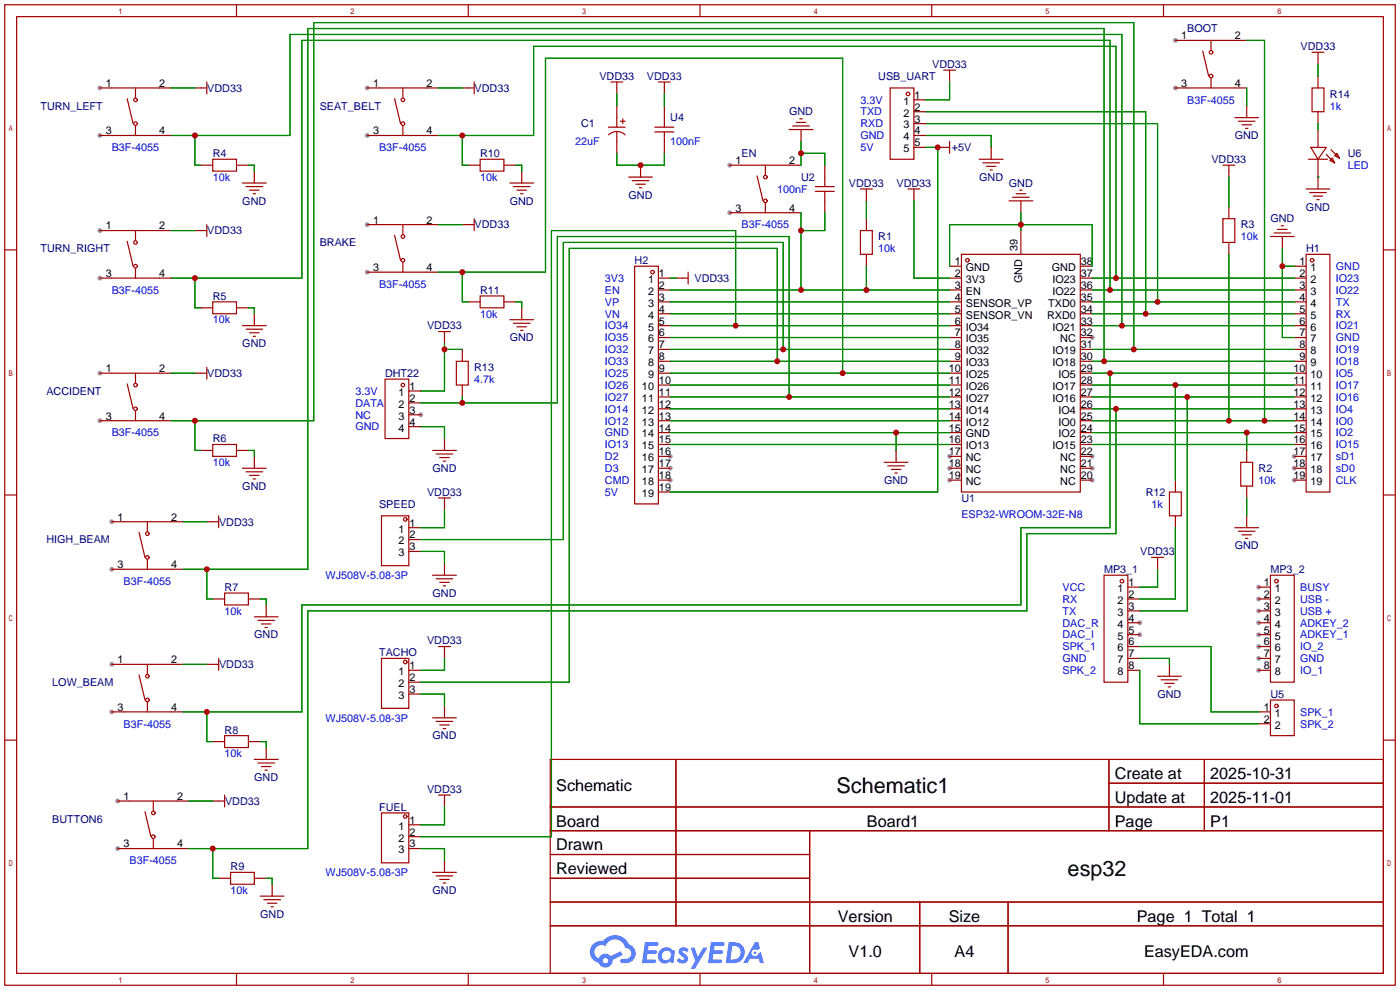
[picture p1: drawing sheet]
<svg xmlns="http://www.w3.org/2000/svg" width="299mm" height="212mm" viewBox="0 0 299 212" stroke-linecap="round" stroke-linejoin="round" font-family="sans-serif">
<g fill="#999">
<circle cx="233.4" cy="72.1" r=".51"/>
<circle cx="233.4" cy="97.5" r=".51"/>
<circle cx="233.4" cy="100.1" r=".51"/>
<circle cx="233.4" cy="102.6" r=".51"/>
<circle cx="202.9" cy="102.6" r=".51"/>
<circle cx="202.9" cy="100.1" r=".51"/>
<circle cx="202.9" cy="97.5" r=".51"/>
<circle cx="276.6" cy="97.5" r=".51"/>
<circle cx="276.6" cy="100.1" r=".51"/>
<circle cx="276.6" cy="102.6" r=".51"/>
<circle cx="143.3" cy="97.5" r=".51"/>
<circle cx="143.3" cy="100.1" r=".51"/>
<circle cx="143.3" cy="102.6" r=".51"/>
<circle cx="156" cy="45.5" r=".51"/>
<circle cx="156" cy="35.3" r=".51"/>
<circle cx="251.2" cy="18.8" r=".51"/>
<circle cx="251.2" cy="8.6" r=".51"/>
<circle cx="21.3" cy="29" r=".51"/>
<circle cx="21.3" cy="18.8" r=".51"/>
<circle cx="21.3" cy="59.4" r=".51"/>
<circle cx="21.3" cy="49.3" r=".51"/>
<circle cx="21.3" cy="89.9" r=".51"/>
<circle cx="21.3" cy="79.8" r=".51"/>
<circle cx="23.9" cy="121.7" r=".51"/>
<circle cx="23.9" cy="111.5" r=".51"/>
<circle cx="23.9" cy="152.1" r=".51"/>
<circle cx="23.9" cy="142" r=".51"/>
<circle cx="25.1" cy="181.4" r=".51"/>
<circle cx="25.1" cy="171.2" r=".51"/>
<circle cx="78.5" cy="29" r=".51"/>
<circle cx="78.5" cy="18.8" r=".51"/>
<circle cx="78.5" cy="58.2" r=".51"/>
<circle cx="78.5" cy="48" r=".51"/>
<circle cx="243.6" cy="133.1" r=".51"/>
<circle cx="243.6" cy="135.6" r=".51"/>
<circle cx="269" cy="125.5" r=".51"/>
<circle cx="269" cy="128" r=".51"/>
<circle cx="269" cy="130.6" r=".51"/>
<circle cx="269" cy="133.1" r=".51"/>
<circle cx="269" cy="135.6" r=".51"/>
<circle cx="269" cy="138.2" r=".51"/>
<circle cx="269" cy="140.7" r=".51"/>
<circle cx="269" cy="143.3" r=".51"/>
<circle cx="89.9" cy="88.6" r=".51"/>
</g>
<g fill="none" stroke="#a10000" stroke-width=".25">
<path d="M1 1h297.2v209.6h-297.2zM3.6 3.6h292.1v204.4h-292.1zM50.5 1v2.6M100.1 1v2.6M149.6 1v2.6M199.1 1v2.6M248.7 1v2.6M1 53.4h2.6M295.7 53.4h2.5M1 105.8h2.6M295.7 105.8h2.5M1 158.2h2.6"/>
<path d="M295.7 158.2h2.5M117.6 162.3h178.1v45.7h-178.1zM117.6 172.5h178.1M117.6 177.5h178.1M144.5 162.3v35.6M173 177.5v30.5M237 162.3v15.2M237 167.4h58.7M257.4 162.3v15.2M117.6 182.6h55.4M117.6 192.8h178.1M117.6 187.7h55.4"/>
<path d="M117.6 197.9h178.1M196.6 192.8v15.2M215.4 192.8v15.2M50.5 208v2.6M100.1 208v2.6M149.6 208v2.6M199.1 208v2.6M248.7 208v2.6"/>
</g>
<g fill="#5487ff">
<path d="M145.3 202.7a1.3 1.3 0 0 1 1.9 .3l-.4 .6a.54 .54 0 0 0-.9-.2l.1 .2a1.34 1.34 0 0 1 .9 1.8 1.47 1.47 0 0 1-2.3-.1l.5-.6 .8 .5a.31 .31 0 0 0 .4-.3 .31 .31 0 0 0-.3-.4 1.12 1.12 0 0 1-.7-1.8z"/>
<path d="M147.6 202.5h.9l.6 2 1.2-2h.9l-2.7 4.6h-.9l1-1.7z"/>
<path d="M137.8 201.4h1.7a1.31 1.31 0 0 1 1.2 .2 .4 .4 0 0 1-.3 .5l-1.8 .1-.1 .9h1.6a.4 .4 0 0 1 .4 .4 .4 .4 0 0 1-.5 .4h-1.6l-.2 1.2h1.4a.46 .46 0 0 1 .5 0 .46 .46 0 0 1 .1 .5l-.4 .2h-2.6z"/>
<path d="M151.9 201.4h1.7a1.32 1.32 0 0 1 1.2 .2 .39 .39 0 0 1-.3 .5l-1.8 .1-.1 .9h1.6a.4 .4 0 0 1 .4 .4 .4 .4 0 0 1-.4 .4h-1.7l-.2 1.2h1.4a.46 .46 0 0 1 .5 0 .46 .46 0 0 1 .1 .5l-.4 .2h-2.6z"/>
<path d="M161.3 201.4h.8l.3 1.3-.6 .4a.75 .75 0 0 0-1.1 .3 .75 .75 0 0 0 .5 1 .75 .75 0 0 0 .9-.7l.5-.2 .6 2.3h-.8l-.3-.9h-1.8l-.5 .9h-1z"/>
<path d="M155.7 201.4l-.6 4.4h1.5a2.27 2.27 0 0 0 2.6-2.2 2.27 2.27 0 0 0-2.7-2.2zM156.5 202.1a1.5 1.5 0 0 1 1.8 1.6 1.5 1.5 0 0 1-1.9 1.4h-.3z"/>
<path d="M141.2 203a1.6 1.6 0 0 0-.3 2.3 1.6 1.6 0 0 0 2.3 .2l.7 .3 .3-2.4-.1-.3-.5-.1a1.58 1.58 0 0 0-2.4 0zM141.8 203.5a.98 .98 0 0 1 1.6 .4 .98 .98 0 0 1-1.1 1.3 .94 .94 0 0 1-.9-.7 .94 .94 0 0 1 .4-1z"/>
<path d="M126.8 201.8a2.37 2.37 0 0 0 1.1 4 1.54 1.54 0 0 0 1.8 1 1.54 1.54 0 0 0 1.2-1.6l2.2-1.1-.5-.8-2 1a1.57 1.57 0 0 0-2.7 .5 1.5 1.5 0 0 1-.7-2.1 1.5 1.5 0 0 1 2.2-.5 2.23 2.23 0 0 1 2.3-1.4 2.23 2.23 0 0 1 2 1.8 1.16 1.16 0 0 1 1.2 1.1 1.16 1.16 0 0 1-1.1 1.2h-.7a.47 .47 0 0 0-.5 .4 .47 .47 0 0 0 .4 .5 2.17 2.17 0 0 0 2.5-.9 2.17 2.17 0 0 0-.3-2.7l-.8-.4a3.2 3.2 0 0 0-5.5-.7l-1.1 .1zM128.8 205.3a.6 .6 0 0 1 1.2 0 .6 .6 0 0 1-1.2 0z"/>
<circle cx="161.4" cy="203.6" r=".28"/>
</g>
<g fill="none" stroke="#a10000" stroke-width=".25">
<path d="M21.3 18.8h15.3M29 18.8v2M41.7 18.8h2.5M44.2 17.5v2.6M78.5 18.8h15.2M86.1 18.8v2M98.8 18.8h2.5M101.3 17.5v2.6M130.6 17.5h2.5M131.8 17.5v2.6M140.7 17.5h2.6M142 17.5v2.6"/>
<path d="M190.2 18.8h5.1v15.2h-5.1zM201.7 15h2.5M202.9 15v2.5M251.2 18.8h15.2M251.2 8.6h15.2M257 10.9l1.3 5.4M258.8 8.6v2.1M258.8 16.8v2M280.4 18.8h2.6v5.1h-2.6zM280.4 11.2h2.6M281.7 11.2v2.5M281.7 16.3v2.5"/>
<path d="M21.3 29h15.3M27.2 21.1l1.2 5.3M29 26.9v2.1M42.9 35.3h2.6M45.5 34h5v2.6h-5zM50.5 35.3h2.6M51.8 39.1h5.1M52.6 39.9h3.5M54.4 36.6v2.5M78.5 29h15.2M84.3 21.1l1.3 5.3M86.1 26.9v2.1"/>
<path d="M100.1 35.3h2.5M102.6 34h5.1v2.6h-5.1zM107.7 35.3h2.5M109 39.1h5M109.7 39.9h3.6M111.5 36.6v2.5M130 27.2h3.6M130.1 28.8a2.54 2.54 0 0 1 3.5 0M131.8 22.6v4.6M131.8 28.2v4.6M132.6 25.9h1M133.1 25.4v1"/>
<path d="M134.4 37.8h5M135.1 38.6h3.6M135.9 39.4h2M136.9 35.3v2.5M140 28.2h4M140 27.2h4M142 22.6v4.6M142 28.2v4.6M156 35.3h15.2M161.8 37.6l1.3 5.3M163.6 35.3v2M168.7 27.7h5"/>
<path d="M169.4 26.9h3.6M170.2 26.2h2M170.9 25.4h.5M171.2 27.7v2.5M174.2 39.9h4.1M176.3 35.3v4.6M195.3 31.5h2.6M195.3 21.3h2.6M195.3 23.9h2.6M195.3 26.4h2.6M195.3 29h2.6M200.4 31.5h2.5"/>
<path d="M202.9 30.2v2.6M209.3 34h5.1M210.1 34.8h3.5M210.8 35.6h2.1M211.6 36.3h.5M211.8 31.5v2.5M261.4 35.3h2.5M262.6 35.3v2.5M263.9 25.1h5.1M264.7 25.9h3.5M265.4 26.7h2.1M266.2 27.4h.5"/>
<path d="M266.4 22.6v2.5M279.7 34h4M280.2 31.5h3.3l-1.8 2.5zM281.7 23.9v2.5M281.7 27.7v3.8M281.7 34v6.4M283.5 33l1.7 1.8M284.2 34.3l.5-.5 .5 1zM284.5 32l1.8 1.8M285.2 33.3l.6-.5 .5 1zM21.3 59.4h15.3M21.3 49.3h15.3"/>
<path d="M27.2 51.6l1.2 5.3M29 49.3v2M29 57.4v2M41.7 49.3h2.5M44.2 48v2.5M53.3 40.6h2.1M54.1 41.4h.5M78.5 58.2h15.2M78.5 48h15.2M84.3 50.3l1.3 5.3M86.1 48v2M86.1 56.1v2.1"/>
<path d="M98.8 48h2.5M101.3 46.7v2.6M110.5 40.6h2M111.3 41.4h.5M135.6 56.9h5.1v50.8h-5.1zM136.7 40.1h.5M140.7 59.4h2.6M144.5 59.4h2.6M147.1 58.2v2.5M156 45.5h15.2M163.6 43.4v2.1M174.2 40.9h4.1"/>
<path d="M176.3 40.9v4.6M183.9 49.3h2.5v5.1h-2.5zM183.9 40.4h2.5M185.2 40.4v2.5M185.2 46.7v2.6M185.2 54.4v2.5M194.1 40.4h2.5M195.3 40.4v2.5M202.9 56.9h2.6M202.9 59.4h2.6M205.5 54.4h25.4v50.8h-25.4zM215.6 42.9h5.1"/>
<path d="M216.4 42.2h3.6M217.2 41.4h2M217.9 40.6h.5M218.2 42.9v2.6M218.2 49.3v5.1M230.9 56.9h2.5M230.9 59.4h2.5M261.4 46.7h2.5v5.1h-2.5zM262.6 44.2v2.5M262.6 51.8v2.6M271.5 50.5h5.1M272.3 49.8h3.5"/>
<path d="M273 49h2.1M273.8 48.3h.5M274.1 50.5v2.6M276.6 56.9h2.5M276.6 59.4h2.5M279.1 54.4h5.1v50.8h-5.1zM279.1 40.4h5.1M279.9 41.1h3.6M280.7 41.9h2M281.4 42.7h.5M21.3 79.8h15.3M29 79.8v2"/>
<path d="M41.7 79.8h2.5M42.9 65.8h2.6M44.2 78.5v2.5M45.5 64.5h5v2.6h-5zM50.5 65.8h2.6M51.8 69.6h5.1M52.6 70.4h3.5M53.3 71.1h2.1M54.1 71.9h.5M54.4 67.1v2.5M93.7 70.9h2.6M95 70.9v2.5"/>
<path d="M97.5 77.2h2.6v5.1h-2.6zM98.8 74.7v2.5M100.1 64.5h2.5M102.6 63.2h5.1v2.6h-5.1zM107.7 64.5h2.5M109 68.3h5M109.7 69.1h3.6M110.5 69.8h2M111.3 70.6h.5M111.5 65.8v2.5M140.7 62h2.6M140.7 64.5h2.6"/>
<path d="M140.7 67.1h2.6M140.7 69.6h2.6M140.7 72.1h2.6M140.7 74.7h2.6M140.7 77.2h2.6M140.7 79.8h2.6M202.9 62h2.6M202.9 64.5h2.6M202.9 67.1h2.6M202.9 69.6h2.6M202.9 72.1h2.6M202.9 74.7h2.6"/>
<path d="M202.9 77.2h2.6M202.9 79.8h2.6M230.9 62h2.5M230.9 64.5h2.5M230.9 67.1h2.5M230.9 69.6h2.5M230.9 72.1h2.5M230.9 74.7h2.5M230.9 77.2h2.5M230.9 79.8h2.5M276.6 62h2.5M276.6 64.5h2.5"/>
<path d="M276.6 67.1h2.5M276.6 69.6h2.5M276.6 72.1h2.5M276.6 74.7h2.5M276.6 77.2h2.5M276.6 79.8h2.5M21.3 89.9h15.3M27.2 82l1.2 5.4M29 87.9v2M42.9 96.3h2.6M45.5 95h5v2.5h-5zM50.5 96.3h2.6"/>
<path d="M54.4 97.5v2.6M82.3 81h5.1v12.7h-5.1zM87.4 83.6h2.5M87.4 86.1h2.5M87.4 88.6h2.5M87.4 91.2h2.5M92.5 96.3h5M93.2 97h3.6M94 97.8h2M94.7 98.6h.5M95 93.7v2.6M98.8 82.3v2.5"/>
<path d="M140.7 82.3h2.6M140.7 84.8h2.6M140.7 87.4h2.6M140.7 89.9h2.6M140.7 92.5h2.6M140.7 95h2.6M140.7 97.5h2.6M189 98.8h5.1M189.7 99.6h3.6M191.5 96.3v2.5M202.9 82.3h2.6M202.9 84.8h2.6"/>
<path d="M202.9 87.4h2.6M202.9 89.9h2.6M202.9 92.5h2.6M202.9 95h2.6M202.9 97.5h2.6M230.9 82.3h2.5M230.9 84.8h2.5M230.9 87.4h2.5M230.9 89.9h2.5M230.9 92.5h2.5M230.9 95h2.5M230.9 97.5h2.5"/>
<path d="M265.2 98.8h2.5v5.1h-2.5zM266.4 96.3v2.5M276.6 82.3h2.5M276.6 84.8h2.5M276.6 87.4h2.5M276.6 89.9h2.5M276.6 92.5h2.5M276.6 95h2.5M276.6 97.5h2.5M23.9 111.5h15.2M29.7 113.8l1.3 5.3M31.5 111.5v2"/>
<path d="M31.5 119.6v2.1M44.2 111.5h2.5M46.7 110.2v2.6M51.8 100.1h5.1M52.6 100.8h3.5M53.3 101.6h2.1M54.1 102.4h.5M81.5 110.2h5.9v10.7h-5.9zM87.4 112.8h2.5M87.4 115.3h2.5M87.4 117.9h2.5M93.7 106.4h2.6"/>
<path d="M95 106.4v2.6M140.7 100.1h2.6M140.7 102.6h2.6M140.7 105.2h2.6M190.5 100.3h2M191.3 101.1h.5M202.9 100.1h2.6M202.9 102.6h2.6M230.9 100.1h2.5M230.9 102.6h2.5M246.1 119.1h2.6M247.4 119.1v2.6"/>
<path d="M249.9 105.2h2.6v5h-2.6zM251.2 102.6v2.6M251.2 110.2v2.6M263.9 112.8h5.1M264.7 113.5h3.5M265.4 114.3h2.1M266.2 115.1h.5M266.4 103.9v2.5M266.4 110.2v2.6M276.6 100.1h2.5M276.6 102.6h2.5M23.9 121.7h15.2"/>
<path d="M45.5 128h2.5M48 126.7h5.1v2.6h-5.1zM53.1 128h2.5M54.4 131.8h5M55.1 132.6h3.6M55.9 133.4h2M56.6 134.1h.5M56.9 129.3v2.5M92.5 122.9h5M93.2 123.7h3.6M93.7 138.2h2.6M94 124.5h2"/>
<path d="M94.7 125.2h.5M95 120.4v2.5M95 138.2v2.5M236 122.9h5v22.9h-5zM241 128h2.6M241 138.2h2.6M241 125.5h2.6M241 130.6h2.6M241 133.1h2.6M241 135.6h2.6M269 128h2.5M269 138.2h2.5"/>
<path d="M269 125.5h2.5M269 130.6h2.5M269 133.1h2.5M269 135.6h2.5M271.5 122.9h5.1v22.9h-5.1zM23.9 152.1h15.2M23.9 142h15.2M29.7 144.3l1.3 5.3M31.5 142v2M31.5 150.1v2M44.2 142h2.5M45.5 158.5h2.5"/>
<path d="M46.7 140.7v2.6M48 157.2h5.1v2.6h-5.1zM53.1 158.5h2.5M56.9 159.8v2.5M81.5 140.7h5.9v10.7h-5.9zM87.4 143.3h2.5M87.4 145.8h2.5M87.4 148.3h2.5M92.5 153.4h5M93.2 154.2h3.6M94 154.9h2M94.7 155.7h.5"/>
<path d="M95 150.9v2.5M241 143.3h2.6M241 140.7h2.6M247.4 144.5h5.1M248.2 145.3h3.5M248.9 146.1h2.1M249.7 146.8h.5M249.9 142v2.5M269 152.1h2.5M269 143.3h2.5M269 140.7h2.5M269 154.7h2.5"/>
<path d="M271.5 149.6h5.1v7.6h-5.1zM25.1 171.2h15.3M31 173.5l1.3 5.3M32.8 171.2v2M32.8 179.3v2.1M45.5 171.2h2.5M48 169.9v2.6M54.4 162.3h5M55.1 163.1h3.6M55.9 163.8h2M56.6 164.6h.5M81.5 173.7h5.9v10.7h-5.9z"/>
<path d="M87.4 176.3h2.5M87.4 178.8h2.5M93.7 169.9h2.6M95 169.9v2.6M25.1 181.4h15.3M46.7 187.7h2.6M49.3 186.4h5.1v2.6h-5.1zM54.4 187.7h2.5M55.6 191.5h5.1M56.4 192.3h3.5M57.1 193h2.1M57.9 193.8h.5"/>
<path d="M58.2 189v2.5M87.4 181.4h2.5M92.5 186.4h5M93.2 187.2h3.6M94 188h2M94.7 188.7h.5M95 183.9v2.5"/>
<circle cx="258.8" cy="16.3" r=".38"/>
<circle cx="258.8" cy="11.2" r=".38"/>
<circle cx="29" cy="26.4" r=".38"/>
<circle cx="29" cy="21.3" r=".38"/>
<circle cx="86.1" cy="26.4" r=".38"/>
<circle cx="86.1" cy="21.3" r=".38"/>
<circle cx="163.6" cy="37.8" r=".38"/>
<circle cx="194.1" cy="20.1" r=".38"/>
<circle cx="29" cy="51.8" r=".38"/>
<circle cx="29" cy="56.9" r=".38"/>
<circle cx="86.1" cy="50.5" r=".38"/>
<circle cx="86.1" cy="55.6" r=".38"/>
<circle cx="139.4" cy="58.2" r=".38"/>
<circle cx="163.6" cy="42.9" r=".38"/>
<circle cx="206.8" cy="55.6" r=".38"/>
<circle cx="280.4" cy="55.6" r=".38"/>
<circle cx="29" cy="82.3" r=".38"/>
<circle cx="29" cy="87.4" r=".38"/>
<circle cx="86.1" cy="82.3" r=".38"/>
<circle cx="31.5" cy="114" r=".38"/>
<circle cx="31.5" cy="119.1" r=".38"/>
<circle cx="86.6" cy="111" r=".38"/>
<circle cx="239.8" cy="124.2" r=".38"/>
<circle cx="272.8" cy="124.2" r=".38"/>
<circle cx="31.5" cy="144.5" r=".38"/>
<circle cx="31.5" cy="149.6" r=".38"/>
<circle cx="86.6" cy="141.5" r=".38"/>
<circle cx="272.8" cy="150.9" r=".38"/>
<circle cx="32.8" cy="173.7" r=".38"/>
<circle cx="32.8" cy="178.8" r=".38"/>
<circle cx="86.6" cy="174.5" r=".38"/>
</g>
<g fill="none" stroke="#008700" stroke-width=".25">
<path d="M36.6 18.8h5.1M93.7 18.8h5.1M202.9 17.5v3.8h-5M266.4 18.8v3.8M266.4 8.6h3.9v81.3M281.7 13.7v2.6M36.6 29h25.4v-21.6h177.8v62.2M41.7 29v6.3h1.2M53.1 35.3h1.3v1.3M93.7 29h20.3v-19.1h124.5v49.5M98.8 29v6.3h1.3M110.2 35.3h1.3v1.3"/>
<path d="M131.8 32.8v2.5h10.2v-2.5M131.8 20.1v2.5M142 20.1v2.5M171.2 30.2v5.1M171.2 32.8h5.1v2.5M197.9 29h13.9v2.5M197.9 23.9h47v43.2M197.9 26.4h49.5v38.1M197.9 31.5h2.5v73.7h-57.1M262.6 37.8v6.4M281.7 37.8h.1M281.7 26.4v1.3"/>
<path d="M36.6 59.4h27.9v-50.8h172.7v53.4M36.6 49.3h5.1M41.7 59.4v6.4h1.2M93.7 48h5.1M93.7 58.2h22.9v-45.8h63.5v67.4M98.8 58.2v6.3h1.3M143.3 59.4h1.2M171.2 45.5v16.5M176.3 45.5v3.8h-5.1M185.2 42.9v3.8M185.2 56.9v5.1M195.3 42.9v16.5h7.6"/>
<path d="M202.9 56.9v-8.9h30.5v8.9M218.2 45.5v3.8M233.4 59.4h43.2M262.6 54.4v35.5M274.1 53.1v19h2.5M274.1 56.9h2.5M36.6 79.8h5.1M53.1 65.8h1.3v1.3M95 74.7h3.8M95 73.4v10.2h-5.1M110.2 64.5h1.3v1.3M143.3 64.5h59.6"/>
<path d="M143.3 67.1h59.6M143.3 72.1h59.6M143.3 69.6h59.6M143.3 62h59.6M143.3 74.7h59.6M143.3 79.8h59.6M143.3 77.2h59.6M157.2 69.6v-20.3h-39.3v129.5h-28M166.1 77.2v-24.1h-44.4v92.7h-31.8M167.4 74.7v-22.9h-47v63.5h-30.5M233.4 64.5h43.2M233.4 67.1h43.2"/>
<path d="M233.4 69.6h43.2M233.4 62h43.2M233.4 74.7h43.2M233.4 79.8h43.2M233.4 77.2h43.2M236 77.2v-71.1h-170.2v115.6h-26.7M237.2 79.8v33h-19v16.5h-153.7v22.8h-25.4M242.3 74.7v-69.9h-175.2v85.1h-30.5M41.7 89.9v6.4h1.2M53.1 96.3h1.3v1.2M89.9 91.2h5.1v2.5M98.8 84.8v1.3"/>
<path d="M143.3 82.3h59.6M143.3 87.4h59.6M143.3 89.9h59.6M143.3 92.5h59.6M143.3 95h59.6M143.3 84.8h59.6M168.7 84.8v-34.3h-49.6v35.6h-29.2M191.5 92.5v3.8M233.4 82.3h43.2M233.4 87.4h43.2M233.4 89.9h43.2M233.4 92.5h43.2"/>
<path d="M233.4 95h43.2M233.4 84.8h43.2M238.5 87.4v26.6h-19v16.6h-153.7v50.8h-25.4M251.2 82.3v20.3M253.7 84.8v45.8h-10.1M266.4 92.5v3.8M39.1 111.5h5.1M89.9 117.9h5.1v2.5M95 109v3.8h-5.1M251.2 112.8v15.2h-7.6M266.4 106.4v3.8M44.2 121.7v6.3h1.3"/>
<path d="M55.6 128h1.3v1.3M243.6 138.2h15.2v13.9h10.2M247.4 121.7v3.8h-3.8M39.1 142h5.1M44.2 152.1v6.4h1.3M55.6 158.5h1.3v1.3M89.9 148.3h5.1v2.6M95 140.7v2.6h-5.1M243.6 140.7h6.3v1.3M243.6 143.3v11.4h25.4M40.4 171.2h5.1M95 172.5v3.8h-5.1"/>
<path d="M45.5 181.4v6.3h1.2M56.9 187.7h1.3v1.3M89.9 181.4h5.1v2.5"/>
</g>
<g fill="#c00">
<circle cx="218.2" cy="48" r=".63"/>
<circle cx="191.5" cy="92.5" r=".63"/>
<circle cx="239.8" cy="69.6" r=".63"/>
<circle cx="41.7" cy="29" r=".63"/>
<circle cx="253.7" cy="84.8" r=".63"/>
<circle cx="266.4" cy="92.5" r=".63"/>
<circle cx="274.1" cy="56.9" r=".63"/>
<circle cx="244.9" cy="67.1" r=".63"/>
<circle cx="247.4" cy="64.5" r=".63"/>
<circle cx="171.2" cy="32.8" r=".63"/>
<circle cx="136.9" cy="35.3" r=".63"/>
<circle cx="171.2" cy="49.3" r=".63"/>
<circle cx="171.2" cy="62" r=".63"/>
<circle cx="185.2" cy="62" r=".63"/>
<circle cx="237.2" cy="62" r=".63"/>
<circle cx="41.7" cy="59.4" r=".63"/>
<circle cx="270.3" cy="89.9" r=".63"/>
<circle cx="262.6" cy="89.9" r=".63"/>
<circle cx="200.4" cy="31.5" r=".63"/>
<circle cx="242.3" cy="74.7" r=".63"/>
<circle cx="41.7" cy="89.9" r=".63"/>
<circle cx="236" cy="77.2" r=".63"/>
<circle cx="44.2" cy="121.7" r=".63"/>
<circle cx="237.2" cy="79.8" r=".63"/>
<circle cx="44.2" cy="152.1" r=".63"/>
<circle cx="238.5" cy="87.4" r=".63"/>
<circle cx="45.5" cy="181.4" r=".63"/>
<circle cx="238.5" cy="59.4" r=".63"/>
<circle cx="98.8" cy="29" r=".63"/>
<circle cx="180.1" cy="79.8" r=".63"/>
<circle cx="98.8" cy="58.2" r=".63"/>
<circle cx="157.2" cy="69.6" r=".63"/>
<circle cx="166.1" cy="77.2" r=".63"/>
<circle cx="167.4" cy="74.7" r=".63"/>
<circle cx="95" cy="74.7" r=".63"/>
<circle cx="251.2" cy="82.3" r=".63"/>
<circle cx="98.8" cy="86.1" r=".63"/>
<circle cx="168.7" cy="84.8" r=".63"/>
</g>
<g font-size="4.6">
<text x="178.8" y="169.4">Schematic1</text>
<text x="228.2" y="187.2">esp32</text>
</g>
<g font-size="3.5">
<text x="238.3" y="166.5">Create at</text>
<text x="258.7" y="166.5">2025-10-31</text>
<text x="118.9" y="169.1">Schematic</text>
<text x="238.3" y="171.6">Update at</text>
<text x="258.7" y="171.6">2025-11-01</text>
<text x="118.9" y="176.7">Board</text>
<text x="185.3" y="176.7">Board1</text>
<text x="238.3" y="176.7">Page</text>
<text x="258.7" y="176.7">P1</text>
<text x="118.9" y="181.8">Drawn</text>
<text x="118.9" y="186.8">Reviewed</text>
<text x="179.1" y="197">Version</text>
<text x="202.8" y="197">Size</text>
<text x="243" y="197">Page 1 Total 1</text>
<text x="181.4" y="204.6">V1.0</text>
<text x="204" y="204.6">A4</text>
<text x="244.5" y="204.6">EasyEDA.com</text>
</g>
<g font-size="2.3">
<text x="252.5" y="8.4">1</text>
<text x="263.9" y="8.4">2</text>
<text x="22.6" y="18.6">1</text>
<text x="34" y="18.6">2</text>
<text x="79.7" y="18.6">1</text>
<text x="91.2" y="18.6">2</text>
<text x="193.1" y="22.4">1</text>
<text x="195.5" y="21.1">1</text>
<text x="195.5" y="23.6">2</text>
<text x="252.5" y="18.6">3</text>
<text x="263.9" y="18.6">4</text>
<text x="22.6" y="28.7">3</text>
<text x="34" y="28.7">4</text>
<text x="79.7" y="28.7">3</text>
<text x="91.2" y="28.7">4</text>
<text x="193.1" y="24.9">2</text>
<text x="193.1" y="27.5">3</text>
<text x="193.1" y="30">4</text>
<text x="195.5" y="26.2">3</text>
<text x="195.5" y="28.7">4</text>
<text x="157.2" y="35.1">1</text>
<text x="168.7" y="35.1">2</text>
<text x="193.1" y="32.5">5</text>
<text x="195.5" y="31.3">5</text>
<text x="79.7" y="47.8">1</text>
<text x="91.2" y="47.8">2</text>
<text x="157.2" y="45.2">3</text>
<text x="168.7" y="45.2">4</text>
<text x="22.6" y="49">1</text>
<text x="34" y="49">2</text>
<text x="217.5" y="53.6" transform="rotate(-90 217.5 53.6)">39</text>
<text x="22.6" y="59.2">3</text>
<text x="34" y="59.2">4</text>
<text x="79.7" y="57.9">3</text>
<text x="91.2" y="57.9">4</text>
<text x="140.8" y="59.2">1</text>
<text x="204.1" y="59.2">2</text>
<text x="204.1" y="56.7">1</text>
<text x="206.4" y="57.9">GND</text>
<text x="224.8" y="57.9">GND</text>
<text x="231" y="56.7">38</text>
<text x="231" y="59.2">37</text>
<text x="277.7" y="56.7">1</text>
<text x="277.7" y="59.2">2</text>
<text x="280.1" y="57.9">1</text>
<text x="138.5" y="60.5">1</text>
<text x="138.5" y="63">2</text>
<text x="138.5" y="65.6">3</text>
<text x="140.8" y="61.7">2</text>
<text x="140.8" y="64.3">3</text>
<text x="204.1" y="64.3">4</text>
<text x="204.1" y="61.7">3</text>
<text x="206.4" y="65.6">SENSOR_VP</text>
<text x="206.4" y="63">EN</text>
<text x="206.4" y="60.5">3V3</text>
<text x="218.5" y="60.5" transform="rotate(-90 218.5 60.5)">GND</text>
<text x="224" y="65.6">TXD0</text>
<text x="224.9" y="60.5">IO23</text>
<text x="224.9" y="63">IO22</text>
<text x="231" y="61.7">36</text>
<text x="231" y="64.3">35</text>
<text x="277.7" y="61.7">3</text>
<text x="277.7" y="64.3">4</text>
<text x="280.1" y="60.5">2</text>
<text x="280.1" y="63">3</text>
<text x="280.1" y="65.6">4</text>
<text x="138.5" y="68.1">4</text>
<text x="138.5" y="70.6">5</text>
<text x="140.8" y="66.8">4</text>
<text x="140.8" y="69.4">5</text>
<text x="140.8" y="71.9">6</text>
<text x="204.1" y="71.9">7</text>
<text x="204.1" y="69.4">6</text>
<text x="204.1" y="66.8">5</text>
<text x="206.4" y="70.6">IO34</text>
<text x="206.4" y="68.1">SENSOR_VN</text>
<text x="223.8" y="68.1">RXD0</text>
<text x="224.9" y="70.6">IO21</text>
<text x="231" y="66.8">34</text>
<text x="231" y="69.4">33</text>
<text x="231" y="71.9">32</text>
<text x="277.7" y="66.8">5</text>
<text x="277.7" y="69.4">6</text>
<text x="277.7" y="71.9">7</text>
<text x="280.1" y="68.1">5</text>
<text x="280.1" y="70.6">6</text>
<text x="138.5" y="73.2">6</text>
<text x="138.5" y="75.7">7</text>
<text x="140.8" y="74.4">7</text>
<text x="140.8" y="77">8</text>
<text x="204.1" y="77">9</text>
<text x="204.1" y="74.4">8</text>
<text x="206.4" y="75.7">IO32</text>
<text x="206.4" y="73.2">IO35</text>
<text x="224.9" y="75.7">IO19</text>
<text x="226.6" y="73.2">NC</text>
<text x="231" y="74.4">31</text>
<text x="231" y="77">30</text>
<text x="277.7" y="74.4">8</text>
<text x="277.7" y="77">9</text>
<text x="280.1" y="73.2">7</text>
<text x="280.1" y="75.7">8</text>
<text x="22.6" y="79.5">1</text>
<text x="34" y="79.5">2</text>
<text x="87.5" y="83.3">1</text>
<text x="137.2" y="83.3">10</text>
<text x="138.5" y="78.3">8</text>
<text x="138.5" y="80.8">9</text>
<text x="140.8" y="79.5">9</text>
<text x="140.8" y="82.1">10</text>
<text x="202.8" y="82.1">11</text>
<text x="202.8" y="79.5">10</text>
<text x="206.4" y="83.3">IO26</text>
<text x="206.4" y="80.8">IO25</text>
<text x="206.4" y="78.3">IO33</text>
<text x="224.9" y="78.3">IO18</text>
<text x="224.9" y="83.3">IO17</text>
<text x="226.2" y="80.8">IO5</text>
<text x="231" y="79.5">29</text>
<text x="231" y="82.1">28</text>
<text x="276.5" y="79.5">10</text>
<text x="276.5" y="82.1">11</text>
<text x="280.1" y="78.3">9</text>
<text x="280.1" y="80.8">10</text>
<text x="280.1" y="83.3">11</text>
<text x="22.6" y="89.7">3</text>
<text x="34" y="89.7">4</text>
<text x="85.2" y="84.6">1</text>
<text x="85.2" y="87.1">2</text>
<text x="85.2" y="89.7">3</text>
<text x="87.5" y="85.9">2</text>
<text x="87.5" y="88.4">3</text>
<text x="137.2" y="85.9">11</text>
<text x="137.2" y="88.4">12</text>
<text x="140.8" y="84.6">11</text>
<text x="140.8" y="87.1">12</text>
<text x="140.8" y="89.7">13</text>
<text x="202.8" y="89.7">14</text>
<text x="202.8" y="87.1">13</text>
<text x="202.8" y="84.6">12</text>
<text x="206.4" y="88.4">IO14</text>
<text x="206.4" y="85.9">IO27</text>
<text x="224.9" y="85.9">IO16</text>
<text x="226.2" y="88.4">IO4</text>
<text x="231" y="84.6">27</text>
<text x="231" y="87.1">26</text>
<text x="231" y="89.7">25</text>
<text x="276.5" y="84.6">12</text>
<text x="276.5" y="87.1">13</text>
<text x="276.5" y="89.7">14</text>
<text x="280.1" y="85.9">12</text>
<text x="280.1" y="88.4">13</text>
<text x="85.2" y="92.2">4</text>
<text x="87.5" y="91">4</text>
<text x="137.2" y="91">13</text>
<text x="137.2" y="93.5">14</text>
<text x="140.8" y="92.2">14</text>
<text x="140.8" y="94.8">15</text>
<text x="202.8" y="94.8">16</text>
<text x="202.8" y="92.2">15</text>
<text x="206.4" y="93.5">GND</text>
<text x="206.4" y="91">IO12</text>
<text x="226.2" y="91">IO0</text>
<text x="226.2" y="93.5">IO2</text>
<text x="231" y="92.2">24</text>
<text x="231" y="94.8">23</text>
<text x="276.5" y="92.2">15</text>
<text x="276.5" y="94.8">16</text>
<text x="280.1" y="91">14</text>
<text x="280.1" y="93.5">15</text>
<text x="137.2" y="96">15</text>
<text x="137.2" y="98.6">16</text>
<text x="137.2" y="101.1">17</text>
<text x="140.8" y="97.3">16</text>
<text x="140.8" y="99.8">17</text>
<text x="202.8" y="99.8">18</text>
<text x="202.8" y="97.3">17</text>
<text x="206.4" y="101.1">NC</text>
<text x="206.4" y="98.6">NC</text>
<text x="206.4" y="96">IO13</text>
<text x="224.9" y="96">IO15</text>
<text x="226.6" y="98.6">NC</text>
<text x="226.6" y="101.1">NC</text>
<text x="231" y="97.3">22</text>
<text x="231" y="99.8">21</text>
<text x="276.5" y="97.3">17</text>
<text x="276.5" y="99.8">18</text>
<text x="280.1" y="96">16</text>
<text x="280.1" y="98.6">17</text>
<text x="280.1" y="101.1">18</text>
<text x="137.2" y="103.7">18</text>
<text x="137.2" y="106.2">19</text>
<text x="140.8" y="102.4">18</text>
<text x="140.8" y="104.9">19</text>
<text x="202.8" y="102.4">19</text>
<text x="206.4" y="103.7">NC</text>
<text x="226.6" y="103.7">NC</text>
<text x="231" y="102.4">20</text>
<text x="276.5" y="102.4">19</text>
<text x="280.1" y="103.7">19</text>
<text x="25.1" y="111.3">1</text>
<text x="36.6" y="111.3">2</text>
<text x="85.2" y="113.8">1</text>
<text x="87.5" y="112.5">1</text>
<text x="85.2" y="116.4">2</text>
<text x="85.2" y="118.9">3</text>
<text x="87.5" y="115.1">2</text>
<text x="87.5" y="117.6">3</text>
<text x="25.1" y="121.4">3</text>
<text x="36.6" y="121.4">4</text>
<text x="241.2" y="125.2">1</text>
<text x="270.1" y="125.2">1</text>
<text x="238.8" y="126.5">1</text>
<text x="238.8" y="129.1">2</text>
<text x="238.8" y="131.6">3</text>
<text x="241.2" y="127.8">2</text>
<text x="241.2" y="130.3">3</text>
<text x="270.1" y="127.8">2</text>
<text x="270.1" y="130.3">3</text>
<text x="272.5" y="126.5">1</text>
<text x="272.5" y="129.1">2</text>
<text x="272.5" y="131.6">3</text>
<text x="238.8" y="134.1">4</text>
<text x="238.8" y="136.7">5</text>
<text x="241.2" y="132.9">4</text>
<text x="241.2" y="135.4">5</text>
<text x="241.2" y="137.9">6</text>
<text x="270.1" y="132.9">4</text>
<text x="270.1" y="135.4">5</text>
<text x="270.1" y="137.9">6</text>
<text x="272.5" y="134.1">4</text>
<text x="272.5" y="136.7">5</text>
<text x="25.1" y="141.8">1</text>
<text x="36.6" y="141.8">2</text>
<text x="87.5" y="143">1</text>
<text x="238.8" y="139.2">6</text>
<text x="238.8" y="141.8">7</text>
<text x="241.2" y="140.5">7</text>
<text x="241.2" y="143">8</text>
<text x="270.1" y="140.5">7</text>
<text x="270.1" y="143">8</text>
<text x="272.5" y="139.2">6</text>
<text x="272.5" y="141.8">7</text>
<text x="85.2" y="144.3">1</text>
<text x="85.2" y="146.8">2</text>
<text x="85.2" y="149.4">3</text>
<text x="87.5" y="145.6">2</text>
<text x="87.5" y="148.1">3</text>
<text x="238.8" y="144.3">8</text>
<text x="272.5" y="144.3">8</text>
<text x="25.1" y="151.9">3</text>
<text x="36.6" y="151.9">4</text>
<text x="270.1" y="151.9">1</text>
<text x="270.1" y="154.5">2</text>
<text x="272.5" y="153.2">1</text>
<text x="272.5" y="155.7">2</text>
<text x="26.4" y="171">1</text>
<text x="37.8" y="171">2</text>
<text x="85.2" y="177.3">1</text>
<text x="85.2" y="179.9">2</text>
<text x="87.5" y="176">1</text>
<text x="87.5" y="178.6">2</text>
<text x="26.4" y="181.1">3</text>
<text x="37.8" y="181.1">4</text>
<text x="85.2" y="182.4">3</text>
<text x="87.5" y="181.1">3</text>
</g>
<g font-size="2.3" fill="#000080">
<text x="253.7" y="6.9">BOOT</text>
<text x="278" y="10.7">VDD33</text>
<text x="128.1" y="17.1">VDD33</text>
<text x="138.3" y="17.1">VDD33</text>
<text x="187.7" y="17.1">USB_UART</text>
<text x="199.2" y="14.5">VDD33</text>
<text x="8.6" y="23.4">TURN_LEFT</text>
<text x="44.3" y="19.6">VDD33</text>
<text x="68.3" y="23.4">SEAT_BELT</text>
<text x="101.4" y="19.6">VDD33</text>
<text x="284.2" y="20.9">R14</text>
<text x="124.2" y="27.2">C1</text>
<text x="143.3" y="26">U4</text>
<text x="168.6" y="24.7">GND</text>
<text x="263.9" y="29.8">GND</text>
<text x="45.5" y="33.6">R4</text>
<text x="102.6" y="33.6">R10</text>
<text x="158.5" y="33.6">EN</text>
<text x="203.4" y="32.3">+5V</text>
<text x="258.9" y="34.8">VDD33</text>
<text x="288" y="33.6">U6</text>
<text x="171.2" y="38.7">U2</text>
<text x="181.4" y="39.9">VDD33</text>
<text x="191.6" y="39.9">VDD33</text>
<text x="209.3" y="38.7">GND</text>
<text x="215.6" y="39.9">GND</text>
<text x="51.8" y="43.7">GND</text>
<text x="108.9" y="43.7">GND</text>
<text x="134.3" y="42.5">GND</text>
<text x="271.5" y="47.5">GND</text>
<text x="279.1" y="45">GND</text>
<text x="8.6" y="53.9">TURN_RIGHT</text>
<text x="44.3" y="50.1">VDD33</text>
<text x="68.3" y="52.6">BRAKE</text>
<text x="101.4" y="48.8">VDD33</text>
<text x="187.7" y="51.4">R1</text>
<text x="265.2" y="48.8">R3</text>
<text x="279.1" y="53.9">H1</text>
<text x="135.6" y="56.4">H2</text>
<text x="45.5" y="64.1">R5</text>
<text x="102.6" y="62.8">R11</text>
<text x="148.4" y="60.2">VDD33</text>
<text x="91.3" y="70.4">VDD33</text>
<text x="51.8" y="74.2">GND</text>
<text x="108.9" y="72.9">GND</text>
<text x="44.3" y="80.6">VDD33</text>
<text x="82.3" y="80.6">DHT22</text>
<text x="101.3" y="79.3">R13</text>
<text x="9.9" y="84.4">ACCIDENT</text>
<text x="45.5" y="94.5">R6</text>
<text x="92.4" y="100.9">GND</text>
<text x="269" y="100.9">R2</text>
<text x="51.8" y="104.7">GND</text>
<text x="91.3" y="106">VDD33</text>
<text x="189" y="103.4">GND</text>
<text x="205.5" y="107.2">U1</text>
<text x="244.9" y="106">R12</text>
<text x="46.8" y="112.3">VDD33</text>
<text x="81" y="108.5">SPEED</text>
<text x="9.9" y="116.1">HIGH_BEAM</text>
<text x="243.7" y="118.7">VDD33</text>
<text x="263.9" y="117.4">GND</text>
<text x="236" y="122.5">MP3_1</text>
<text x="271.5" y="122.5">MP3_2</text>
<text x="48" y="126.3">R7</text>
<text x="92.4" y="127.6">GND</text>
<text x="54.3" y="136.4">GND</text>
<text x="91.3" y="137.7">VDD33</text>
<text x="46.8" y="142.8">VDD33</text>
<text x="81" y="140.3">TACHO</text>
<text x="11.2" y="146.6">LOW_BEAM</text>
<text x="247.4" y="149.1">GND</text>
<text x="271.5" y="149.1">U5</text>
<text x="48" y="156.8">R8</text>
<text x="92.4" y="158">GND</text>
<text x="54.3" y="166.9">GND</text>
<text x="48.1" y="172">VDD33</text>
<text x="81" y="173.3">FUEL</text>
<text x="91.3" y="169.5">VDD33</text>
<text x="11.2" y="175.8">BUTTON6</text>
<text x="49.3" y="186">R9</text>
<text x="92.4" y="191.1">GND</text>
<text x="55.6" y="196.1">GND</text>
</g>
<g font-size="2.3" fill="#00f">
<text x="183.9" y="22.1">3.3V</text>
<text x="253.7" y="22.1">B3F-4055</text>
<text x="284.2" y="23.4">1k</text>
<text x="183.9" y="24.7">TXD</text>
<text x="183.9" y="27.2">RXD</text>
<text x="183.9" y="29.8">GND</text>
<text x="23.9" y="32.3">B3F-4055</text>
<text x="81" y="32.3">B3F-4055</text>
<text x="122.9" y="31">22uF</text>
<text x="143.3" y="31">100nF</text>
<text x="183.9" y="32.3">5V</text>
<text x="45.5" y="38.7">10k</text>
<text x="102.6" y="38.7">10k</text>
<text x="166.1" y="41.2">100nF</text>
<text x="288" y="36.1">LED</text>
<text x="158.5" y="48.8">B3F-4055</text>
<text x="187.7" y="53.9">10k</text>
<text x="265.2" y="51.4">10k</text>
<text x="285.5" y="57.7">GND</text>
<text x="23.9" y="62.8">B3F-4055</text>
<text x="81" y="61.5">B3F-4055</text>
<text x="129.3" y="60.2">3V3</text>
<text x="129.3" y="62.8">EN</text>
<text x="129.3" y="65.3">VP</text>
<text x="285.5" y="60.2">IO23</text>
<text x="285.5" y="62.8">IO22</text>
<text x="285.5" y="65.3">TX</text>
<text x="45.5" y="69.1">10k</text>
<text x="102.6" y="67.9">10k</text>
<text x="129.3" y="67.9">VN</text>
<text x="129.3" y="70.4">IO34</text>
<text x="285.5" y="67.9">RX</text>
<text x="285.5" y="70.4">IO21</text>
<text x="129.3" y="72.9">IO35</text>
<text x="129.3" y="75.5">IO32</text>
<text x="285.5" y="72.9">GND</text>
<text x="285.5" y="75.5">IO19</text>
<text x="101.3" y="81.8">4.7k</text>
<text x="129.3" y="78">IO33</text>
<text x="129.3" y="80.6">IO25</text>
<text x="129.3" y="83.1">IO26</text>
<text x="285.5" y="78">IO18</text>
<text x="285.5" y="80.6">IO5</text>
<text x="285.5" y="83.1">IO17</text>
<text x="75.9" y="84.4">3.3V</text>
<text x="75.9" y="86.9">DATA</text>
<text x="75.9" y="89.5">NC</text>
<text x="129.3" y="85.6">IO27</text>
<text x="129.3" y="88.2">IO14</text>
<text x="285.5" y="85.6">IO16</text>
<text x="285.5" y="88.2">IO4</text>
<text x="23.9" y="93.3">B3F-4055</text>
<text x="75.9" y="92">GND</text>
<text x="129.3" y="90.7">IO12</text>
<text x="129.3" y="93.3">GND</text>
<text x="129.3" y="95.8">IO13</text>
<text x="285.5" y="90.7">IO0</text>
<text x="285.5" y="93.3">IO2</text>
<text x="285.5" y="95.8">IO15</text>
<text x="45.5" y="99.6">10k</text>
<text x="129.3" y="98.3">D2</text>
<text x="129.3" y="100.9">D3</text>
<text x="285.5" y="98.3">sD1</text>
<text x="285.5" y="100.9">sD0</text>
<text x="129.3" y="103.4">CMD</text>
<text x="129.3" y="106">5V</text>
<text x="269" y="103.4">10k</text>
<text x="285.5" y="103.4">CLK</text>
<text x="205.5" y="110.8">ESP32-WROOM-32E-N8</text>
<text x="246.1" y="108.5">1k</text>
<text x="26.4" y="125">B3F-4055</text>
<text x="69.6" y="123.7">WJ508V-5.08-3P</text>
<text x="48" y="131.4">10k</text>
<text x="227.1" y="126.3">VCC</text>
<text x="227.1" y="128.8">RX</text>
<text x="227.1" y="131.4">TX</text>
<text x="277.9" y="126.3">BUSY</text>
<text x="277.9" y="128.8">USB -</text>
<text x="277.9" y="131.4">USB +</text>
<text x="227.1" y="133.9">DAC_R</text>
<text x="227.1" y="136.4">DAC_I</text>
<text x="277.9" y="133.9">ADKEY_2</text>
<text x="277.9" y="136.4">ADKEY_1</text>
<text x="227.1" y="139">SPK_1</text>
<text x="227.1" y="141.5">GND</text>
<text x="277.9" y="139">IO_2</text>
<text x="277.9" y="141.5">GND</text>
<text x="227.1" y="144.1">SPK_2</text>
<text x="277.9" y="144.1">IO_1</text>
<text x="26.4" y="155.5">B3F-4055</text>
<text x="69.6" y="154.2">WJ508V-5.08-3P</text>
<text x="277.9" y="153">SPK_1</text>
<text x="277.9" y="155.5">SPK_2</text>
<text x="48" y="161.8">10k</text>
<text x="27.7" y="184.7">B3F-4055</text>
<text x="49.3" y="191.1">10k</text>
<text x="69.6" y="187.2">WJ508V-5.08-3P</text>
</g>
</svg>
